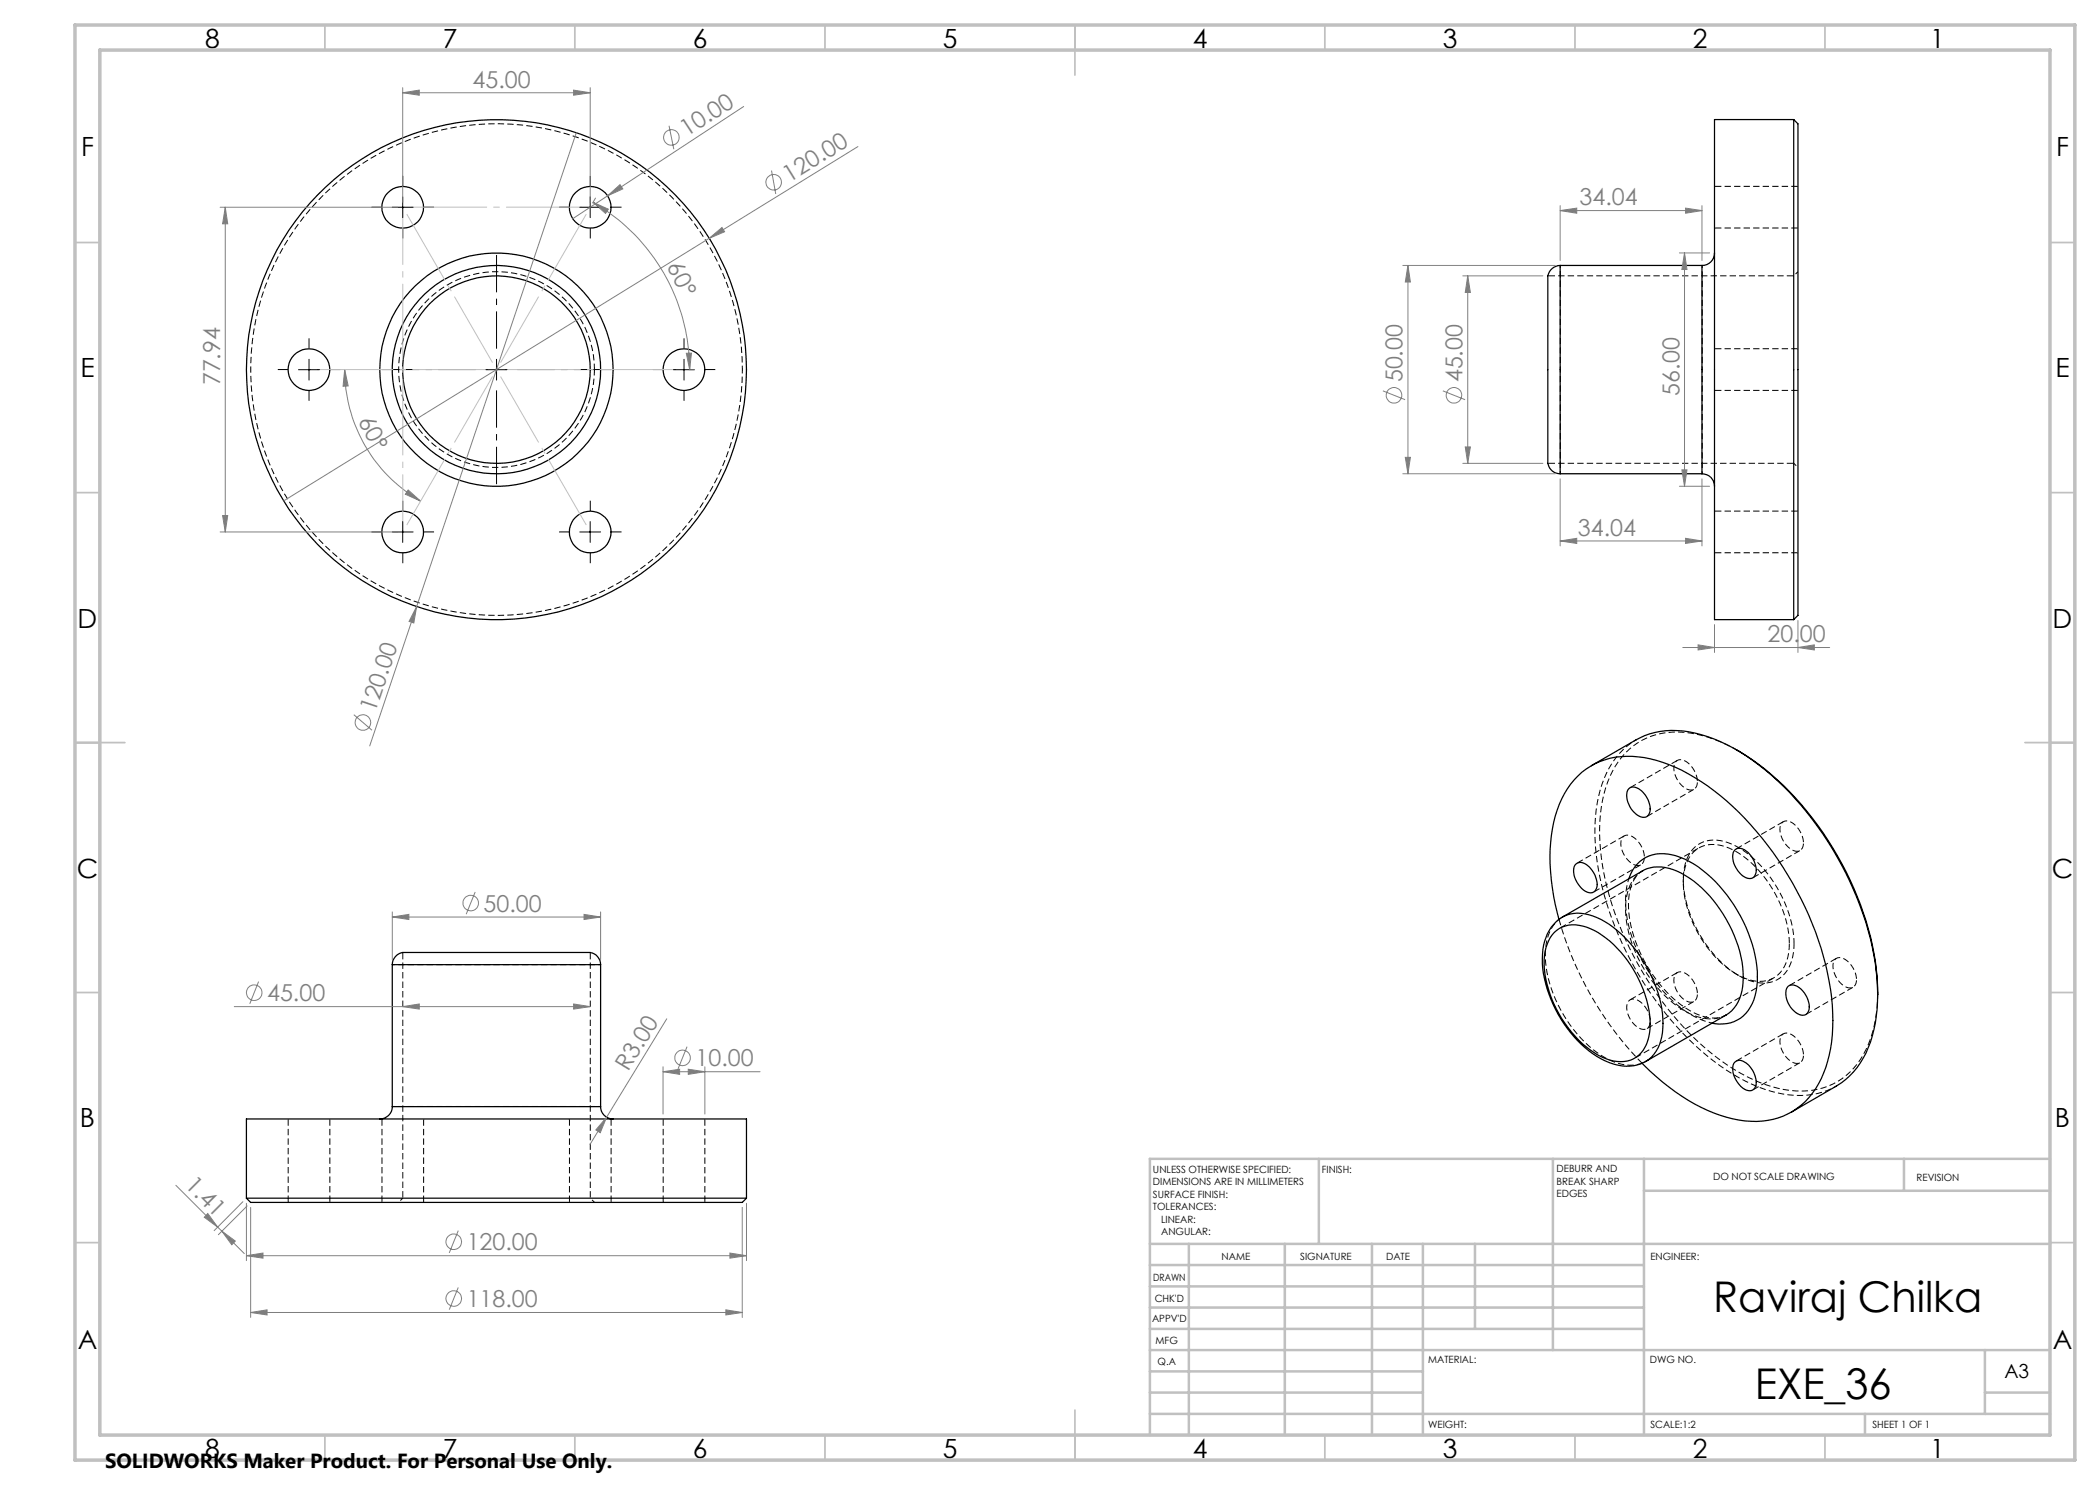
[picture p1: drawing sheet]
<svg xmlns="http://www.w3.org/2000/svg" width="420mm" height="297mm" viewBox="0 0 420 297" stroke-linecap="round" stroke-linejoin="round" font-family="sans-serif">
<path d="M118.9 73.9a19.6 19.6 0 0 0-29-17.2 19.6 19.6 0 0 0-1.2 33.7 19.6 19.6 0 0 0 30.1-15.1l.1-1.4" fill="none" stroke="#000" stroke-width=".2" stroke-dasharray="1.3 .6" stroke-dashoffset=".1" stroke-linecap="butt"/>
<path d="M148.5 73.9a49.2 49.2 0 0 1-72.5 43.3 49.2 49.2 0 0 1-3.8-84.3 49.2 49.2 0 0 1 76.1 36.5l.2 4.5" fill="none" stroke="#000" stroke-width=".2" stroke-dasharray="1.3 .6" stroke-dashoffset=".5" stroke-linecap="butt"/>
<g fill="none" stroke="#000" stroke-width=".25">
<path d="M358.7 23.9v100M358.7 23.9l.9 .9v98.3l-.9 .8M358.7 23.9h-15.8v100h15.8M312 53.1a2.57 2.57 0 0 0-2.4 3v34.6a4.4 4.4 0 0 0 .5 3.2 2.42 2.42 0 0 0 1.9 .9M312 53.1v41.7M312 53.1h28.4M340.4 53.1v41.7M342.9 50.6a2.47 2.47 0 0 1-2.5 2.5M312 94.8h28.4M340.4 94.8a2.47 2.47 0 0 1 2.5 2.5M318.3 153.1l8.9-5.1a16.5 16.5 0 0 1 13-1.1 40.8 40.8 0 0 1 17.7 11.6 66.2 66.2 0 0 1 17.2 34.3l.3 3.1 .1 3M325.8 157.7a1.96 1.96 0 0 1 2.6 .6 4.7 4.7 0 0 1 1.5 4.3 1.36 1.36 0 0 1-2.2 .6 4.9 4.9 0 0 1-2.3-4.9z"/>
<path d="M347.2 149.9a57.2 57.2 0 0 1 21.2 22.9 56.2 56.2 0 0 1 7.1 26.1M315.2 172.8a1.91 1.91 0 0 1 2.6 .6 4.8 4.8 0 0 1 1.5 4.3 1.36 1.36 0 0 1-2.2 .6 4.9 4.9 0 0 1-2.3-4.9zM325.8 175.8a6.9 6.9 0 0 1 8.6-4.8 19.4 19.4 0 0 1 10.2 7.1 28.5 28.5 0 0 1 6.9 18.3 8.8 8.8 0 0 1-4 7.6 7.3 7.3 0 0 1-5.1 .6M347 170a2 2 0 0 1 2.6 .5 4.8 4.8 0 0 1 1.5 4.3 1.36 1.36 0 0 1-2.2 .6 4.9 4.9 0 0 1-2.3-4.9zM78.5 192.9a2.55 2.55 0 0 1 3.1-2.4h34.6a4.3 4.3 0 0 1 3 .5l.3 .3a2.24 2.24 0 0 1 .6 1.6M78.5 192.9h41.6M78.5 192.9v28.4M120.1 192.9v28.4M310.8 186.5a5.9 5.9 0 0 1 6.5-1.1 20.2 20.2 0 0 1 10.5 10.5 18.2 18.2 0 0 1 2 11.4 5.8 5.8 0 0 1-7.9 4.7 19.1 19.1 0 0 1-10-9.1 20.3 20.3 0 0 1-2.9-12.5l.4-1.5a6.2 6.2 0 0 1 1.4-2.4zM311.8 183.9a39.4 39.4 0 0 1-.8-20.7 15.7 15.7 0 0 1 8.9-10.9 18.6 18.6 0 0 1 13.9 .6 48.4 48.4 0 0 1 19.7 16.1 63.5 63.5 0 0 1 13 32 27.3 27.3 0 0 1-3.4 16.8 14.4 14.4 0 0 1-15.3 6.2 34.2 34.2 0 0 1-16.5-8.6l-2.9-2.7M312.5 183.4a9.1 9.1 0 0 0-4 8.4 25.1 25.1 0 0 0 8.5 17.7 12.6 12.6 0 0 0 9.8 3.6l1.4-.3 .9-.5M312.5 183.4a7.5 7.5 0 0 1 6.9 .1 23.8 23.8 0 0 1 10.9 11.8 19.4 19.4 0 0 1 1.8 12.9 6.8 6.8 0 0 1-3 4.1"/>
<path d="M312.5 183.4l16-9.2a7.9 7.9 0 0 1 7.7 .4 25.6 25.6 0 0 1 11.4 14.6 15.6 15.6 0 0 1 0 11.2l-.4 .6a5.9 5.9 0 0 1-2 2l-16.1 9.3M357.6 197.3a2 2 0 0 1 2.6 .5 4.7 4.7 0 0 1 1.5 4.3 1.36 1.36 0 0 1-2.2 .6 4.6 4.6 0 0 1-2.1-5.1zM375.5 198.9a24.1 24.1 0 0 1-4.1 14.6l-.7 .9a14.4 14.4 0 0 1-3.5 2.8l-8.9 5.2M347 212.4l.2-.2a2.33 2.33 0 0 1 2.8 1.1 4.3 4.3 0 0 1 1 4.3 1.57 1.57 0 0 1-2.5 0 4.6 4.6 0 0 1-1.7-4.9zM49.3 239.6h100M49.3 239.6l.8 .9h98.3l.9-.9M49.3 239.6v-15.8h100v15.8M78.5 221.3a2.47 2.47 0 0 1-2.5 2.5M78.5 221.3h41.6M120.1 221.3a2.47 2.47 0 0 0 2.5 2.5"/>
<circle cx="80.5" cy="41.5" r="4.2"/>
<circle cx="118" cy="41.5" r="4.2"/>
<circle cx="61.8" cy="73.9" r="4.2"/>
<circle cx="99.3" cy="73.9" r="20.8"/>
<circle cx="99.3" cy="73.9" r="18.8"/>
<circle cx="99.3" cy="73.9" r="23.3"/>
<circle cx="99.3" cy="73.9" r="50"/>
<circle cx="136.8" cy="73.9" r="4.2"/>
<circle cx="80.5" cy="106.4" r="4.2"/>
<circle cx="118" cy="106.4" r="4.2"/>
</g>
<g fill="none" stroke="#000" stroke-width=".2" stroke-dasharray="1.3 .6" stroke-dashoffset="-.1" stroke-linecap="butt">
<path d="M359.6 37.3h-16.7M342.9 45.6h16.7M358.8 55.2h-49.2M342.9 78.1h16.7M359.6 69.7h-16.7M309.6 92.7h49.2M342.9 110.6h16.7M359.6 102.2h-16.7M339.5 156.3a4.9 4.9 0 0 0-3.1-4.3 1.39 1.39 0 0 0-1.6 1.6 4.9 4.9 0 0 0 3.1 4.4 1.39 1.39 0 0 0 1.6-1.7M328.9 171.4a4.9 4.9 0 0 0-3.1-4.3 1.39 1.39 0 0 0-1.6 1.6 4.9 4.9 0 0 0 3 4.4 1.39 1.39 0 0 0 1.7-1.7M360.7 168.6a4.9 4.9 0 0 0-3.1-4.4 1.39 1.39 0 0 0-1.6 1.7 4.9 4.9 0 0 0 3.1 4.3 1.39 1.39 0 0 0 1.6-1.6M80.6 190.5v49.1"/>
<path d="M339.5 198.8a4.9 4.9 0 0 0-3.1-4.4 1.39 1.39 0 0 0-1.6 1.6 4.9 4.9 0 0 0 3.1 4.4 1.39 1.39 0 0 0 1.6-1.6M371.3 195.9a4.9 4.9 0 0 0-3.1-4.4 1.39 1.39 0 0 0-1.6 1.7 4.9 4.9 0 0 0 3.1 4.4 1.39 1.39 0 0 0 1.6-1.7M375.5 198.4a23.6 23.6 0 0 1-4.1 14.4 14.3 14.3 0 0 1-14.6 5.1 36 36 0 0 1-17.5-9.9 64.4 64.4 0 0 1-19-36.4 30 30 0 0 1 2.2-17.4 14.1 14.1 0 0 1 15.6-7.6 27.9 27.9 0 0 1 9.6 3.6M328.7 212.5a8.3 8.3 0 0 1-7.6-.9 25.9 25.9 0 0 1-12-21 8.2 8.2 0 0 1 3.4-7.2M330.1 204.2a1.44 1.44 0 0 1-.7 1.5 1.44 1.44 0 0 1-1.7-.1 4.9 4.9 0 0 1-2.2-4.9 1.39 1.39 0 0 1 2.2-.6 5.2 5.2 0 0 1 2.4 4.1M360.7 211a4.9 4.9 0 0 0-3.1-4.4 1.39 1.39 0 0 0-1.6 1.7 4.9 4.9 0 0 0 3.1 4.4 1.39 1.39 0 0 0 1.6-1.7M57.6 223.8v16.7M76.4 223.8v16.7M113.9 223.8v16.7M118.1 239.6v-49.1M132.6 223.8v16.7M66 240.5v-16.7"/>
<path d="M84.7 240.5v-16.7M122.2 240.5v-16.7M141 240.5v-16.7"/>
</g>
<path d="M359.6 54.3l-.8 .9M358.8 92.7l.8 .8M328.6 174.1a7.6 7.6 0 0 0-3.4 6.3 24.8 24.8 0 0 0 6.3 17.1 16.6 16.6 0 0 0 9.7 6.2 6.4 6.4 0 0 0 4-.7M342.4 204.6a20.2 20.2 0 0 1-11.2-8.1 27.9 27.9 0 0 1-6.1-17.4l.3-1.8 .4-1.6M80.6 239.6l-.9 .9M118.9 240.5l-.8-.9" fill="none" stroke="#000" stroke-width=".2" stroke-dasharray="1.3 .6" stroke-dashoffset=".6" stroke-linecap="butt"/>
<path d="M340.4 53.1v41.6M312.1 94.7v-41.6M78.5 192.9h41.6M120.1 221.3h-41.6" fill="none" stroke="#000" stroke-width=".2" stroke-dasharray="1.3 .6" stroke-dashoffset=".8" stroke-linecap="butt"/>
<g fill="none" stroke="#000" stroke-width=".2" stroke-dasharray="1.3 .6" stroke-linecap="butt">
<path d="M335.5 152.1l-9.5 5.4M318.8 178.4l9.4-5.4M324.9 167.2l-9.5 5.4M329.4 163.3l9.4-5.4M336.7 175.9v.6M350.6 175.5l9.4-5.4M356.7 164.3l-9.5 5.5M311.8 183.8a67.2 67.2 0 0 0 16.6 28.8M335.5 194.5l-9.5 5.5M347.3 194.8l.4 .3M357.9 188.7a7.5 7.5 0 0 1-3.3 7 7.5 7.5 0 0 1-7.1-.8 23.3 23.3 0 0 1-10.8-18.9 7.1 7.1 0 0 1 3.6-6.7 8 8 0 0 1 7.2 1.1 23.5 23.5 0 0 1 10.4 18.3M367.3 191.7l-9.4 5.4"/>
<path d="M329.2 212.3l-.5 .2M329.4 205.7l9.4-5.4M350.6 218l9.4-5.5M356.7 206.8l-9.5 5.4M361.2 202.9l9.4-5.5"/>
</g>
<path d="M327.3 147.9a16.6 16.6 0 0 0-7.6 11.4 43.1 43.1 0 0 0 2.2 23 64.5 64.5 0 0 0 22.1 30.9 28.3 28.3 0 0 0 16.3 5.9 14.5 14.5 0 0 0 7-1.9" fill="none" stroke="#000" stroke-width=".2" stroke-dasharray="1.3 .6" stroke-dashoffset=".7" stroke-linecap="butt"/>
<path d="M358.8 188.7a24.4 24.4 0 0 0-11.5-19.4 7.5 7.5 0 0 0-7.8-.3 8.1 8.1 0 0 0-2.8 6.9 24.4 24.4 0 0 0 11.4 19.4 7.5 7.5 0 0 0 7.9 .3 8.1 8.1 0 0 0 2.8-6.9" fill="none" stroke="#000" stroke-width=".2" stroke-dasharray="1.3 .6" stroke-dashoffset=".2" stroke-linecap="butt"/>
<path d="M339.8 169.6l-27.9 16M326.9 211.6l27.9-16" fill="none" stroke="#000" stroke-width=".2" stroke-dasharray="1.3 .6" stroke-dashoffset="-.2" stroke-linecap="butt"/>
<path d="M345.2 203a6.6 6.6 0 0 1-6-.2 24.9 24.9 0 0 1-11.3-12.6 19.5 19.5 0 0 1-1.8-12.6 5.5 5.5 0 0 1 2.5-3.5" fill="none" stroke="#000" stroke-width=".2" stroke-dasharray="1.3 .6" stroke-dashoffset=".3" stroke-linecap="butt"/>
<g fill="none" stroke="#808080" stroke-width=".2">
<path d="M80.5 18.6l3.4-.6v1zM80.5 17.5v23M80.5 18.6h37.5M114.7 18l3.3 .6-3.3 .4zM118 17.5v23M115.3 26.6l-32 94.7M119.1 39.6l-.6 1M121.5 39.2l2.5-2.3 .6 .9zM133.8 25.1l1 4.7M148.7 21.3l-34.2 22.4M154.3 34.1l.9 4.7M171.6 29.3l-29.7 18.4"/>
<path d="M44 41.4h35.6M45 41.4l.5 3.4h-1zM45 41.4v65M118.6 40.5l3.1 1.3-.6 .9zM118.6 40.5a38.7 38.7 0 0 1 19.3 33.4M141.9 47.7l2.5-2.2 .5 .9zM141.9 47.7l-85.2 52.5M280.6 53.1h30.4M281.6 53.1l.5 3.3h-1zM281.6 53.1v41.7M292.6 55.2h16M293.5 55.2l.6 3.3h-1z"/>
<path d="M293.5 55.2v37.5M312 42.1l3.3-.5v1zM312 41.1v11M312 42.1h28.4M335.9 50.6h6M336.9 50.6l.5 3.3h-1zM336.9 50.6v46.7M337.1 41.6l3.3 .5-3.3 .5zM340.4 41.1v11M68.9 73.9l.7 3.3-1 .1zM68.9 73.9a30.3 30.3 0 0 0 15.2 26.3M137.3 70.7l1-.1-.4 3.3z"/>
<path d="M137.8 73.9h1.1M276.6 78.2l4.4 1.7M288.6 78.2l4.4 1.7M81.6 98l2.5 2.2-3-1.4zM280.6 94.8h30.4M281.1 91.5h1l-.5 3.3zM292.6 92.7h16M293.1 89.4h1l-.6 3.3zM312 95.8v13.4M335.9 97.3h6M336.4 94h1l-.5 3.3zM340.4 95.8v13.4"/>
<path d="M44 106.4h35.6M44.5 103.1h1l-.5 3.3zM312 108.2l3.3-.5v1zM312 108.2h28.4M337.1 107.7l3.3 .5-3.3 .5zM83.3 121.3l-.5 3.3-1-.3zM83.3 121.3l-9.4 27.9M336.5 129.5h29.4M339.6 129l3.3 .5-3.3 .5zM342.9 124.9v5.6M359.6 129.5l3.3-.5v1zM359.6 124.1v6.4"/>
<path d="M70.8 142.9l3.6 3.1M95 178.4l-1.8 4.4M51.7 196.3l-1.7 4.5M78.5 183.4l3.3-.5v1zM78.5 182.4v9.5M78.5 183.4h41.6M116.8 182.9l3.3 .5-3.3 .5zM120.1 182.4v9.5M46.8 201.3h71.2M80.5 201.3l3.4-.5v1zM114.7 200.8l3.3 .5-3.3 .5zM132.6 214.3l3.3-.4v1z"/>
<path d="M132.6 213.4v9.4M132.6 214.3h19.4M133.3 203.8l-15.3 25.1M137.4 209.3l-1.8 4.5M137.7 213.9l3.3 .4-3.3 .6zM141 213.4v9.4M35.2 237.1l8.3 8.3M121.3 223.4l-1.2 3.2-.9-.6zM41.6 242.7l1.9 2.7-2.6-2zM43.5 245.4l.9 .8M44.4 246.2l2.7 2-.7 .8zM44.4 246.2l4.5 4.5"/>
<path d="M48.6 240.3l-5.8 5.8M49.3 251.1l3.3-.5v1zM49.3 240.7v11.4M49.3 251.1h100M49.4 241.2l-5.7 5.7M50.1 241.5v22M91.7 246.1l-1.8 4.5M91.7 257.5l-1.8 4.4M146 250.6l3.3 .5-3.3 .5zM148.4 241.5v22M149.3 240.7v11.4M50.1 262.5l3.3-.5v1z"/>
<path d="M50.1 262.5h98.3M145.2 262l3.2 .5-3.2 .5z"/>
<circle cx="134.3" cy="27.5" r="1.55"/>
<circle cx="154.7" cy="36.4" r="1.56"/>
<circle cx="278.8" cy="79.1" r="1.55"/>
<circle cx="290.8" cy="79.1" r="1.55"/>
<circle cx="72.6" cy="144.5" r="1.56"/>
<circle cx="50.8" cy="198.5" r="1.55"/>
<circle cx="94.2" cy="180.6" r="1.55"/>
<circle cx="136.5" cy="211.6" r="1.56"/>
<circle cx="90.8" cy="248.4" r="1.56"/>
<circle cx="90.8" cy="259.7" r="1.55"/>
</g>
<path d="M95.1 73.9h-18.7M99.3 69.7v-18.7M99.3 78.1v18.7M103.5 73.9h18.7" fill="none" stroke="#000" stroke-width=".2" stroke-dasharray="15.2 1.3 1.3 1.3" stroke-dashoffset="7.8" stroke-linecap="butt"/>
<g fill="none" stroke="#000" stroke-width=".2" stroke-dasharray="15.2 1.3 1.3 1.3" stroke-linecap="butt">
<path d="M80.6 37.3v-2.1M118.1 37.3v-2.1M76.4 41.4h-2.1M80.6 45.6v2.1M84.7 41.4h2.1M113.9 41.4h-2.1M118.1 45.6v2.1M122.2 41.4h2.1M57.6 73.9h-2M61.8 69.7v-2M61.8 78.1v2.1M66 73.9h2.1"/>
<path d="M132.6 73.9h-2M136.8 69.7v-2M136.8 78.1v2.1M141 73.9h2.1M76.4 106.4h-2.1M80.6 102.2v-2.1M80.6 110.6v2M84.7 106.4h2.1M113.9 106.4h-2.1M118.1 102.2v-2.1M118.1 110.6v2M122.2 106.4h2.1"/>
</g>
<path d="M80.6 41.4h37.5M99.3 73.9l18.8-32.5M99.3 73.9h37.5M99.3 73.9l18.8 32.5M99.3 73.9l-18.7 32.5M99.3 73.9h-37.5M99.3 73.9l-18.7-32.5" fill="none" stroke="#c0c0c0" stroke-width=".2" stroke-dasharray="15.2 1.3 1.3 1.3" stroke-dashoffset="-1.6" stroke-linecap="butt"/>
<path d="M80.6 41.4v65" fill="none" stroke="#c0c0c0" stroke-width=".2" stroke-dasharray="15.2 1.3 1.3 1.3" stroke-dashoffset="3.7" stroke-linecap="butt"/>
<g fill="none" stroke="#000" stroke-width=".2">
<path d="M80.5 39.4v4.1M118 39.4v4.1M78.5 41.4h4.1M116 41.4h4.1M59.7 73.9h4.2M61.8 71.9v4.1M97.2 73.9h4.2M99.3 71.9v4.1M134.7 73.9h4.2M136.8 71.9v4.1M78.5 106.4h4.1M80.5 104.3v4.2"/>
<path d="M116 106.4h4.1M118 104.3v4.2"/>
</g>
<g fill="none" stroke="#c0c0c0" stroke-width=".35">
<path d="M65 5v5M115 5v5M165 5v5M215 5v10M265 5v5M315 5v5M365 5v5M15 48.5h5M410 48.5h5M15 98.5h5M410 98.5h5M15 148.5h10"/>
<path d="M405 148.5h10M15 198.5h5M410 198.5h5M15 248.5h5M410 248.5h5M65 287v5M115 287v5M165 287v5M215 282v10M265 287v5M315 287v5M365 287v5"/>
</g>
<g fill="none" stroke="#c0c0c0" stroke-width=".5">
<path d="M263.8 231.8v17M310.6 231.8v38.2M328.8 231.8v55.2M328.8 238.2h81.2M380.8 231.8v6.4M410 231.8h-180v55.2M230 248.8h180M230 257.3h98.8M230 253h98.8M237.8 248.8v38.2M257 248.8v38.2M274.4 248.8v38.2"/>
<path d="M284.6 248.8v38.2M295 248.8v17M230 265.8h98.8M230 261.5h98.8M230 278.5h54.6M230 274.3h54.6M230 270h180M397 278.5h13M397 270v12.8M230 282.8h180M373 282.8v4.2"/>
</g>
<path d="M15 5h400v287h-400zM20 10h390v277h-390z" fill="none" stroke="#c0c0c0" stroke-width=".7"/>
<g fill="#808080">
<path d="M141.9 47.7l2.5-2.2 .5 .9z"/>
<path d="M121.5 39.2l2.5-2.3 .6 .9z"/>
<path d="M121.3 223.4l-1.2 3.2-.9-.6z"/>
<path d="M83.3 121.3l-.5 3.3-1-.3z"/>
<path d="M145.2 262l3.2 .5-3.2 .5zM50.1 262.5l3.3-.5v1zM337.1 41.6l3.3 .5-3.3 .5zM312 42.1l3.3-.5v1zM359.6 129.5l3.3-.5v1zM339.6 129l3.3 .5-3.3 .5z"/>
<path d="M49.3 251.1l3.3-.5v1zM146 250.6l3.3 .5-3.3 .5zM78.5 183.4l3.3-.5v1zM116.8 182.9l3.3 .5-3.3 .5zM80.5 201.3l3.4-.5v1zM114.7 200.8l3.3 .5-3.3 .5zM132.6 214.3l3.3-.4v1zM137.7 213.9l3.3 .4-3.3 .6zM312 108.2l3.3-.5v1zM337.1 107.7l3.3 .5-3.3 .5z"/>
<path d="M281.6 53.1l.5 3.3h-1zM281.1 91.5h1l-.5 3.3zM293.5 55.2l.6 3.3h-1zM293.1 89.4h1l-.6 3.3zM336.9 50.6l.5 3.3h-1zM336.4 94h1l-.5 3.3z"/>
<path d="M41.6 242.7l1.9 2.7-2.6-2zM44.4 246.2l2.7 2-.7 .8z"/>
<path d="M137.3 70.7l1-.1-.4 3.3zM118.6 40.5l3.1 1.3-.6 .9z"/>
<path d="M45 41.4l.5 3.4h-1zM44.5 103.1h1l-.5 3.3z"/>
<path d="M68.9 73.9l.7 3.3-1 .1zM81.6 98l2.5 2.2-3-1.4z"/>
<path d="M80.5 18.6l3.4-.6v1zM114.7 18l3.3 .6-3.3 .4z"/>
</g>
<g font-size="8.5">
<text x="342.6" y="262.4">Raviraj Chilka</text>
<text x="350.9" y="279.7">EXE_36</text>
</g>
<g font-size="5.3">
<text x="41" y="9.5">8</text>
<text x="88.5" y="9.5">7</text>
<text x="138.5" y="9.5">6</text>
<text x="188.5" y="9.5">5</text>
<text x="238.5" y="9.5">4</text>
<text x="288.5" y="9.5">3</text>
<text x="338.5" y="9.5">2</text>
<text x="386" y="9.5">1</text>
<text x="16.2" y="31.3">F</text>
<text x="411.2" y="31.3">F</text>
<text x="16.1" y="75.5">E</text>
<text x="411.1" y="75.5">E</text>
<text x="15.5" y="125.5">D</text>
<text x="410.5" y="125.5">D</text>
<text x="15.4" y="175.5">C</text>
<text x="410.4" y="175.5">C</text>
<text x="16" y="225.5">B</text>
<text x="411" y="225.5">B</text>
<text x="15.5" y="269.8">A</text>
<text x="410.5" y="269.8">A</text>
<text x="41" y="291.5">8</text>
<text x="88.5" y="291.5">7</text>
<text x="138.5" y="291.5">6</text>
<text x="188.5" y="291.5">5</text>
<text x="238.5" y="291.5">4</text>
<text x="288.5" y="291.5">3</text>
<text x="338.5" y="291.5">2</text>
<text x="386" y="291.5">1</text>
</g>
<g font-size="4.7" fill="#808080">
<text x="94.5" y="17.5">45.00</text>
<text x="137.4" y="27.5" transform="rotate(-33 137.4 27.5)">10.00</text>
<text x="157.8" y="36.5" transform="rotate(-32 157.8 36.5)">120.00</text>
<text x="315.9" y="41.1">34.04</text>
<text x="133.3" y="53.3" transform="rotate(64 133.3 53.3)">60°</text>
<text x="44" y="77.1" transform="rotate(-90 44 77.1)">77.94</text>
<text x="280.5" y="76.5" transform="rotate(-90 280.5 76.5)">50.00</text>
<text x="292.5" y="76.5" transform="rotate(-90 292.5 76.5)">45.00</text>
<text x="335.9" y="79.1" transform="rotate(-90 335.9 79.1)">56.00</text>
<text x="71.6" y="84.1" transform="rotate(63 71.6 84.1)">60°</text>
<text x="315.6" y="107.2">34.04</text>
<text x="353.5" y="128.5">20.00</text>
<text x="75" y="142.6" transform="rotate(-71 75 142.6)">120.00</text>
<text x="96.7" y="182.3">50.00</text>
<text x="53.4" y="200.2">45.00</text>
<text x="125.7" y="214.5" transform="rotate(-59 125.7 214.5)">R3.00</text>
<text x="139.1" y="213.3">10.00</text>
<text x="36.8" y="237.2" transform="rotate(45 36.8 237.2)">1.41</text>
<text x="93.3" y="250">120.00</text>
<text x="93.3" y="261.4">118.00</text>
</g>
<text font-size="4.1" x="21" y="293.7">SOLIDWORKS Maker Product. For Personal Use Only.</text>
<text font-size="3.9" x="400.9" y="275.5">A3</text>
<g font-size="2">
<text x="230.6" y="234.6">UNLESS OTHERWISE SPECIFIED:</text>
<text x="230.6" y="237.1">DIMENSIONS ARE IN MILLIMETERS</text>
<text x="230.6" y="239.6">SURFACE FINISH:</text>
<text x="264.4" y="234.6">FINISH:</text>
<text x="311.3" y="234.5">DEBURR AND</text>
<text x="311.3" y="237">BREAK SHARP</text>
<text x="311.3" y="239.5">EDGES</text>
<text x="342.6" y="236">DO NOT SCALE DRAWING</text>
<text x="383.3" y="236.2">REVISION</text>
<text x="230.6" y="242.1">TOLERANCES:</text>
<text x="232.2" y="244.6">LINEAR:</text>
<text x="232.2" y="247.1">ANGULAR:</text>
<text x="244.3" y="252">NAME</text>
<text x="260" y="251.9">SIGNATURE</text>
<text x="277.2" y="251.9">DATE</text>
<text x="330.1" y="251.9">ENGINEER:</text>
<text x="230.6" y="256.1">DRAWN</text>
<text x="230.9" y="260.3">CHK'D</text>
<text x="230.4" y="264.4">APPV'D</text>
<text x="231.1" y="268.8">MFG</text>
<text x="231.5" y="273">Q.A</text>
<text x="285.6" y="272.5">MATERIAL:</text>
<text x="330" y="272.5">DWG NO.</text>
<text x="285.6" y="285.5">WEIGHT:</text>
<text x="330.1" y="285.6">SCALE:1:2</text>
<text x="374.5" y="285.6">SHEET 1 OF 1</text>
</g>
</svg>
